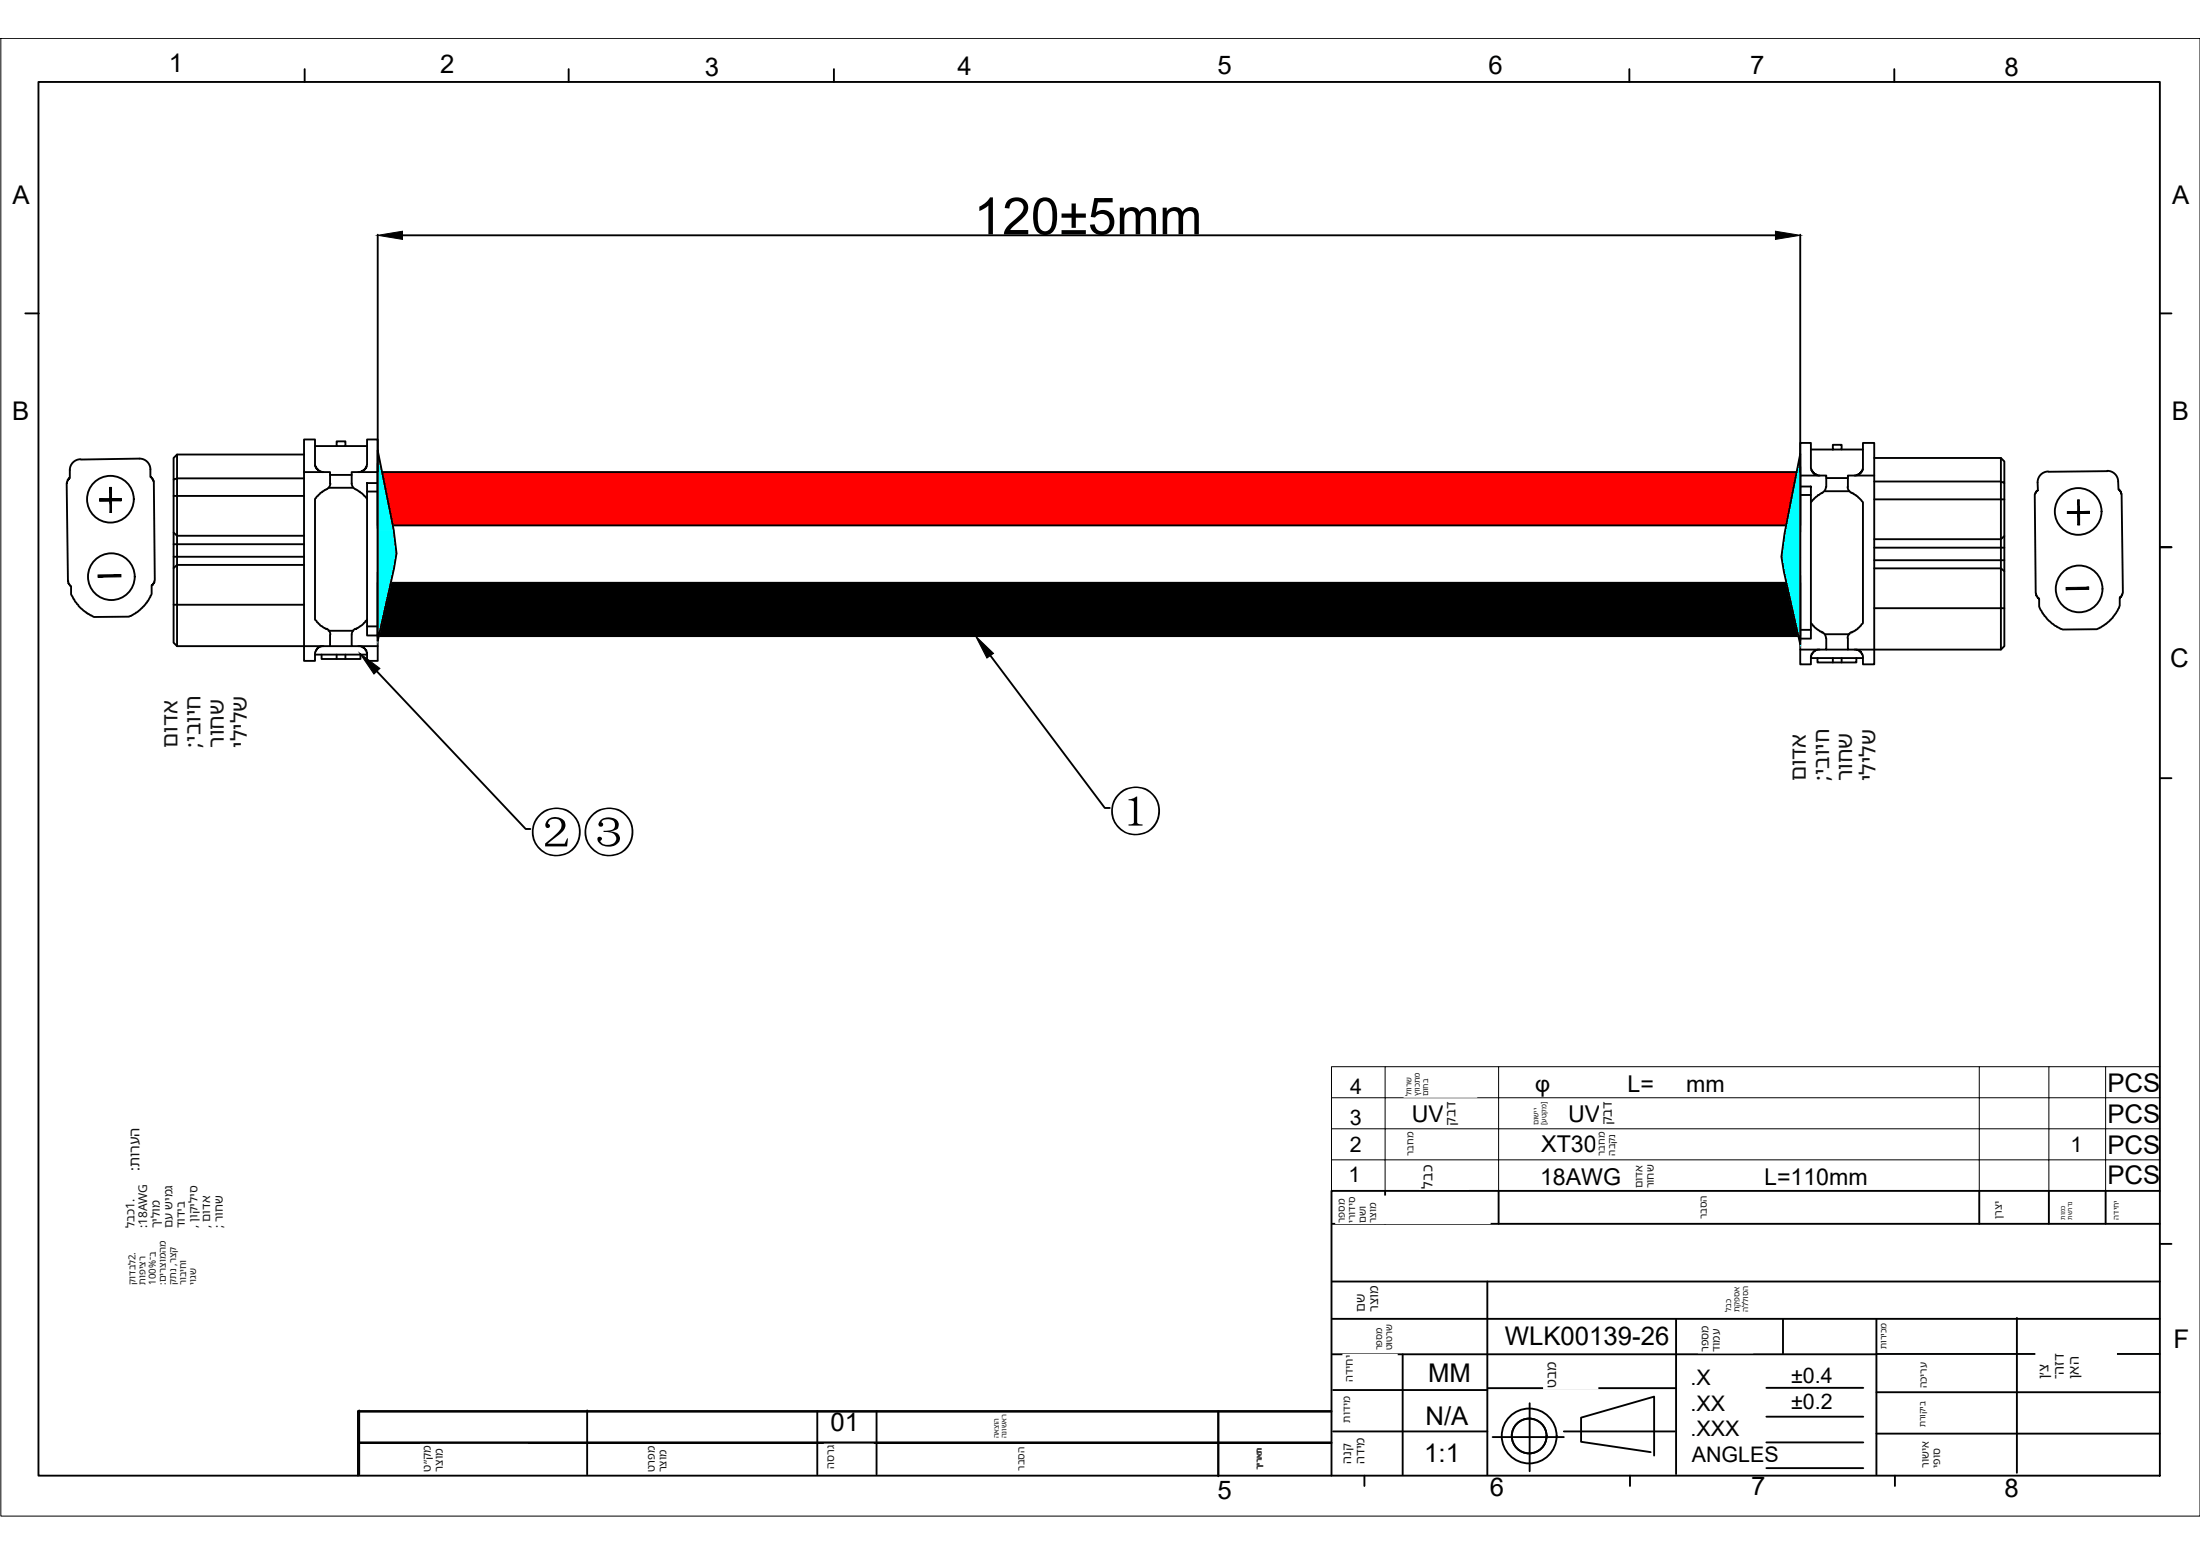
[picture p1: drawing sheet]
<svg xmlns="http://www.w3.org/2000/svg" width="297mm" height="210mm" viewBox="0 0 297 210" stroke-linecap="round" stroke-linejoin="round" font-family="sans-serif">
<!-- layer: 0 -->
<g fill="none" stroke="#000" stroke-width=".25">
<path d="M5.2 11.1h286.4v188.1h-286.4zM41.1 9.3v1.8M76.8 9.3v1.8M112.6 9.3v1.8M220 9.3v1.8M255.8 9.3v1.8M51 31.7v39.6M54.3 31.8h185.4M243.1 31.7v40.1M3.4 42.3h1.8M45.5 59.6h1.1v.6h-1.1zM291.6 42.3h1.6"/>
<path d="M10.9 62a1.46 1.46 0 0 0-1.5 1.5M10.9 62l7.9-.1a1.46 1.46 0 0 1 1.5 1.4v1.1l.3 .2 .2 .4 .1 13.2-.1 .5-.3 .3-.1 1.3-.3 .7-.7 .8-.8 .8-.9 .6h-.3l-4.6 .1-1-.4-1.4-1.4-.8-1.3v-1.1l-.4-.4-.2-13.5 .1-.4 .3-.3v-1.1M23.4 75.2h17.6M23.4 73.5h17.6M23.4 66.9h17.6M23.4 71.9l.5 .4h17.1M23.4 64.7v22.1l.5 .4M23.9 61.4l-.5 .4v2.9l.5-.1v22.6h19.8M41 76.3h-17.1l-.5 .4M41 61.4h-17.1v3.2h17.1M41 63.7h2.7M42.5 60.2h3"/>
<path d="M44.4 65.8h3.3M44.6 65.3v-1.6h-1.3l-.3-.2-.4-.5-.1-3.7h-1.5v29.9h1.5v-.8h7.1M44.6 64.1h2.9M44.6 65.2a1.32 1.32 0 0 1-.8 1l-.5 .3-.8 .9v16.2l.4 .4a1.74 1.74 0 0 0 .9 .8l.3 .1M46.6 60.2h3M47.5 65.2a.91 .91 0 0 0 .5 .9M48 66.1l.9 .5 .7 .8M48.4 63.7h2.6v1.5M49.6 65.2h1.4v20.6h-1.4zM49.6 66.4h1.4M51 63.7v-4.4h-1.4l-.1 3.7-.3 .4-.4 .3h-1.3v1.6M51 63.7h192.1v7.2h-192.1z"/>
<path d="M51 78.7h192.1v7.2h-192.1zM51 60.8l2.2 10.8 .3 3.1-.3 2-2.2 9.8zM51 77.2v8.8M243.1 64.2v-4.4h1.4v3.6l.2 .1v.2l.6 .4 1.3 .1v1.6M243.1 65.7h1.4v20.5h-1.4zM243.1 61.3v25.7l-2.2-9.8-.4-2 .4-3.2zM243.1 77.7v8.8M243.1 66.8h1.4M244.5 60.7h3M245.7 64.2h-2.6v1.5M246.1 66.5l-.6 .3-1 1M246.4 66.3h3.3"/>
<path d="M246.5 65.7a.91 .91 0 0 1-.5 .8M246.6 64.5h2.9M247.5 60h1.2v.7h-1.2zM248.7 60.7h2.8M249.5 65.7a.91 .91 0 0 0 .5 .8M249.5 65.8v-1.6l1.3-.1 .4-.2 .3-.4v-3.7h1.6v29.9h-1.6v-.9h-7M250 66.5l.3 .1 .5 .4 .7 .8v16.3l-.7 .8-.8 .5M250.4 64.2h2.7M253.1 76.7h17.1l.4 .4M253.1 75.6h17.5M253.1 73.9h17.5M253.1 67.4h17.5"/>
<path d="M253.1 61.8h17.1v3.2h-17.1M270.2 61.8l.4 .5v2.9l-.4-.2v22.7h-19.8M270.6 72.4l-.4 .4h-17.1M270.6 65.2v22l-.4 .5M284.5 63.6a1.46 1.46 0 0 1 1.5 1.4v1.1l.3 .2 .2 .4 .1 13.3-.2 .5-.2 .2-.1 1.4-.8 1.3-.9 .8-1.3 .7-4.6 .1-.3-.1-.8-.5-.9-.7-.5-.5-.6-1.1-.1-.2v-1.1l-.2-.2-.2-.5-.2-13.4 .2-.4 .3-.1a2.04 2.04 0 0 1 .5-2.3l.4-.2 .5-.1M284.6 63.6l-8 .1M291.6 73.8h1.6M291.6 73.9h1.6M23.4 81.6h17.6M43.4 88.4v.6h5.3v-.6M44.1 84.9a.91 .91 0 0 1 .5 .8M44.4 85.1h3.3"/>
<path d="M44.6 85.7v1.5h-1.2l-.4 .1-.2 .3-.2 .3-.1 .5M44.6 87.2h2.9M45.5 88.4v.6M46.6 88.4v.6M47.5 85.7v1.5h.9a1.01 1.01 0 0 1 1 .6l.2 .4v1h1.4v-3.4M48 84.9a.91 .91 0 0 0-.5 .8M48.4 87.2h2.6M49.6 83.6l-.7 .8-.9 .5M49.6 84.6h1.4M50.9 90.6l20.1 21.3h.6M133.7 88.5l15.5 20.6h.6M243.1 87.7h2.6"/>
<path d="M243.1 85h1.4M244.5 84.1l.6 .6 1 .7M245.4 88.8v.6h5.2v-.6M246 85.3a.91 .91 0 0 1 .5 .8M246.4 85.6h3.3M246.6 86.2v1.5h-1a.91 .91 0 0 0-.9 .6h-.1l-.1 .3v1.1h-1.4v-3.5M246.6 87.7h2.9M247.5 88.8v.6M248.7 88.8v.6M249.5 86.2v1.5h1.2l.3 .1 .4 .5 .1 .5M250 85.3a.91 .91 0 0 0-.5 .8M253.1 82.1h17.5"/>
<path d="M291.6 105h1.6M179.9 178h111.7M179.9 173h111.7M179.9 165.2h111.7M187 160.8v4.4M200.8 173v26.1M202.3 160.8v4.4M226.3 178v21M240.7 178v4.7M253.4 178v21.1M267.2 160.8v4.4M272.3 177.9v20.9"/>
<path d="M276.6 160.8v4.4M284.3 160.8v4.4M291.6 160.8h-111.8v38.4M291.6 167.9h1.6M48.3 190.5h131.5M48.5 194.7h131.3M48.5 194.8h131.3M48.5 190.4v8.6M79.3 190.4v8.6M110.3 190.5v8.5M118.3 190.5v8.5M164.5 190.5v8.8"/>
<path d="M179.8 190.6h-131.5v8.6M179.9 182.8h73.5M180 187.6h20.8M180 193.2h20.8M184.2 199.2v1.4M189.4 182.8v16.3M200.9 187.4h25.4M201.5 194h9.6M206.5 189.4v9.2M211.1 193.2h15M220.1 199.2v1.4M222.9 196l-9.4-1.4v-3.2l9.8-2.9v8"/>
<path d="M238.5 187.3h13.1M238.5 191.2h13.1M238.5 194.7h13.1M238.5 198.2h13.1M253.4 182.8h38.2M253.4 187.9h38.2M253.4 193.5h38.2M255.8 199.2v1.4M285.3 182.8h.1"/>
<circle cx="14.9" cy="67.4" r="3.2"/>
<circle cx="15" cy="77.8" r="3.2"/>
<circle cx="280.6" cy="69" r="3.2"/>
<circle cx="280.7" cy="79.5" r="3.2"/>
<circle cx="206.5" cy="193.8" r="3.7"/>
<circle cx="206.5" cy="193.8" r="2.35"/>
</g>
<!-- layer: DIM -->
<path d="M.1 5.2h296.9v199.5h-296.9z" fill="none" stroke="#000" stroke-width=".14"/>
<!-- layer: 0 -->
<path d="M187 144h-7.2v4.2M202.3 144h-15.3v4.2h-7.2v4.2M267.2 144h-64.9v4.2h-15.3v4.2h-7.2v4.2M276.6 144h-9.4v4.2h-64.9v4.2h-15.3v4.2h15.3v4.2M284.3 144h-7.7v4.2h-9.4v4.2h-64.9v4.2h64.9v4.2M291.6 144h-7.3v4.2h-7.7v4.2h-9.4v4.2h9.4v4.2M291.6 148.2h-7.3v4.2h-7.7v4.2h7.7v4.2M291.6 152.4h-7.3v4.2h7.3M179.8 160.8v-4.2h7.2v4.2" fill="none" stroke="#000" stroke-width=".14"/>
<g fill="#000" stroke="#000" stroke-width=".14">
<path d="M51 31.8l3.3-.6v1.1zM239.7 31.2l3.4 .6-3.4 .5zM13.4 67.6h1.4zM14.8 67.6h.3v1.5zM14.8 65.8h.3zM15.1 67.4h1.3zM279.1 69.3h1.4zM280.5 69.3h.3v1.5zM280.5 67.5h.2zM280.7 69.1l1.4-.1zM48.6 88.2l2.7 2-.8 .8zM131.7 85.9l2.4 2.3-.8 .6z"/>
<path d="M13.2 77.6h3.1l-3.1 .3zM13.2 77.9h3.1v-.3z"/>
<path d="M13.4 67.6h1.7zM13.4 67.6h1.7z"/>
<path d="M14.8 65.8l.3 1.6v-1.6zM14.8 65.8l.3 1.6h-.3zM14.8 67.4h.3zM14.8 67.4h.3z"/>
<path d="M13.4 67.6h1.7zM13.4 67.6h3z"/>
<path d="M14.8 67.6h.3zM14.8 67.6h.3z"/>
<path d="M14.8 69.1h.3zM14.8 67.6l.3 1.5h-.3z"/>
<path d="M14.8 67.4h1.6zM14.8 67.4h1.6zM14.8 67.4h1.6zM13.4 67.4h3z"/>
<path d="M13.4 67.4l3 .2v-.2zM13.4 67.4l3 .2h-3z"/>
<path d="M51 78.7l192.1 7.2v-7.2zM51 78.7l192.1 7.2h-192.1z"/>
<path d="M279 79.3h3l-3 .3zM279 79.6h3v-.3z"/>
<path d="M279.1 69.3h1.7zM279.1 69.3h1.7z"/>
<path d="M280.5 69.3h.3zM280.5 69.3h.3z"/>
<path d="M280.5 67.5l.2 1.5v-1.5zM280.5 67.5l.2 1.5h-.2z"/>
<path d="M280.5 69l.2 .1zM280.5 69l.2 .1z"/>
<path d="M279.1 69.3h1.7zM279.1 69.3h3z"/>
<path d="M280.5 70.8h.3zM280.5 69.3l.3 1.5h-.3z"/>
<path d="M280.5 69.1h1.6zM280.5 69.1h1.6zM280.5 69.1h1.6zM279.1 69.1h3z"/>
<path d="M279.1 69.1l3 .2v-.2zM279.1 69.1l3 .2h-3z"/>
</g>
<path d="M51 63.7l192.1 7.2v-7.2zM51 63.7l192.1 7.2h-192.1z" fill="#f00" stroke="#f00" stroke-width=".14"/>
<g fill="#0ff" stroke="#0ff" stroke-width=".14">
<path d="M51 60.8l2.2 10.8h-2.2z"/>
<path d="M51 74.7h2.5l-.3 2z"/>
<path d="M243.1 61.3v10.7h-2.2z"/>
<path d="M240.5 75.2h2.6v2z"/>
<path d="M51 71.6l2.5 3.1-.3-3.1zM51 71.6l2.5 3.1h-2.5z"/>
<path d="M51 74.7v2h2.2zM51 76.7h2.2l-2.2 9.8z"/>
<path d="M240.9 72l2.2 3.2v-3.2zM240.9 72l2.2 3.2h-2.6z"/>
<path d="M240.5 75.2l.4 2h2.2zM240.9 77.2h2.2v9.8z"/>
</g>
<g fill="#fff" stroke="#fff" stroke-width=".35">
<path d="M180.5 161.6h20.6v3.5h-20.6z"/>
<path d="M278.1 162.2h5v2.5h-5z"/>
<path d="M285.2 162.1h5.1v2.5h-5.1z"/>
<path d="M182.8 173.5h14.2v3.5h-14.2z"/>
<path d="M185.6 178.7h7.1v3.6h-7.1z"/>
<path d="M181.4 182.9h7.1v3.6h-7.1z"/>
<path d="M181.1 188.5h7.1v3.5h-7.1z"/>
<path d="M181 194h7.2v3.6h-7.2z"/>
<path d="M208.5 183.8h7.1v3.6h-7.1z"/>
<path d="M229.4 179h7.1v3.5h-7.1z"/>
<path d="M253.7 178.6h12.5v3.5h-12.5z"/>
<path d="M259 189.1h7.1v3.6h-7.1z"/>
<path d="M259.2 194.6h7.1v3.5h-7.1z"/>
<path d="M259 183.9h7.1v3.5h-7.1z"/>
<path d="M269.1 162.1h6.2v2.5h-6.2z"/>
<path d="M169.4 195.5h6v2.9h-6z"/>
<path d="M275 182.6h10.7v3.6h-10.7z"/>
<path d="M56.9 195.1h14.2v3.5h-14.2z"/>
<path d="M111.4 195h6.4v3.2h-6.4z"/>
<path d="M137.2 195.3h6.4v3.2h-6.4z"/>
<path d="M169.4 195.4h6v2.9h-6z"/>
<path d="M134 190.9h12.8v3.2h-12.8z"/>
<path d="M87.2 195.2h14.2v3.6h-14.2z"/>
<path d="M229.3 161.3h6.4v3.2h-6.4z"/>
<path d="M191.8 157.2h6.4v3.2h-6.4z"/>
<path d="M189.8 152.8h9.6v3.2h-9.6z"/>
<path d="M220.6 157.2h17.6v3.2h-17.6z"/>
<path d="M215.6 152.8h6.4v3.2h-6.4z"/>
<path d="M195 148.7h3.2v3.2h-3.2z"/>
<path d="M206.9 148.7h4.8v3.2h-4.8z"/>
<path d="M216.1 148.7h3.2v3.2h-3.2z"/>
<path d="M232.8 173.6h17.8v3.5h-17.8z"/>
<path d="M17.2 152.2h17.8v5.9h-17.8z"/>
<path d="M16.8 159.9h100.8v5.9h-100.8z"/>
<path d="M17.2 167.5h124.5v5.9h-124.5z"/>
<path d="M241.4 98.3h28.4v7.2h-28.4z"/>
<path d="M21.5 93.8h28.4v7.1h-28.4z"/>
<path d="M189.7 144.8h9.6v3.2h-9.6z"/>
</g>
<g font-size="7.1">
<text x="149.8" y="112">①</text>
<text x="71.6" y="114.9">②③</text>
</g>
<text font-size="6.9" x="131.5" y="31.6">120±5mm</text>
<g font-size="3.5">
<text x="22.8" y="9.7">1</text>
<text x="59.4" y="9.8">2</text>
<text x="95.2" y="10.3">3</text>
<text x="129.3" y="10.1">4</text>
<text x="164.4" y="10">5</text>
<text x="201" y="10">6</text>
<text x="236.3" y="10">7</text>
<text x="270.6" y="10.2">8</text>
<text x="1.7" y="27.6">A</text>
<text x="293.3" y="27.6">A</text>
<text x="1.6" y="56.7">B</text>
<text x="293.2" y="56.7">B</text>
<text x="293" y="90.1">C</text>
<text x="284.6" y="147.5">PCS</text>
<text x="284.6" y="151.7">PCS</text>
<text x="284.6" y="155.8">PCS</text>
<text x="284.6" y="159.8">PCS</text>
<text x="203.2" y="181.6">WLK00139-26</text>
<text x="293.4" y="182">F</text>
<text x="192.8" y="186.6">MM</text>
<text x="112.1" y="193.2">01</text>
<text x="192.3" y="197.3">1:1</text>
<text x="192.5" y="192.3">N/A</text>
<text x="164.4" y="202.4">5</text>
<text x="201.2" y="202">6</text>
<text x="236.5" y="201.8">7</text>
<text x="270.6" y="202.1">8</text>
</g>
<g font-size="3.1">
<text x="207.3" y="147.4">φ</text>
<text x="219.7" y="147.4">L=</text>
<text x="227.7" y="147.4">mm</text>
<text x="190.6" y="151.5">UV</text>
<text x="208.1" y="155.5">XT30</text>
<text x="211.7" y="151.4">UV</text>
<text x="207.9" y="159.9">18AWG</text>
<text x="238.2" y="159.9">L=110mm</text>
</g>
<g font-size="3" fill="#111">
<text x="23.9" y="100.9" transform="rotate(-90 23.9 100.9)">םודא</text>
<text x="27.1" y="100.9" transform="rotate(-90 27.1 100.9)">;</text>
<text x="27.1" y="100.1" transform="rotate(-90 27.1 100.1)">יבויח</text>
<text x="30.2" y="100.9" transform="rotate(-90 30.2 100.9)">רוחש</text>
<text x="33.3" y="100.9" transform="rotate(-90 33.3 100.9)">ילילש</text>
<text x="243.8" y="105.5" transform="rotate(-90 243.8 105.5)">םודא</text>
<text x="247" y="105.5" transform="rotate(-90 247 105.5)">;</text>
<text x="247" y="104.7" transform="rotate(-90 247 104.7)">יבויח</text>
<text x="250.1" y="105.5" transform="rotate(-90 250.1 105.5)">רוחש</text>
<text x="253.2" y="105.5" transform="rotate(-90 253.2 105.5)">ילילש</text>
</g>
<g font-size="2.9">
<text x="182.3" y="147.7">4</text>
<text x="182.2" y="151.9">3</text>
<text x="182.3" y="155.5">2</text>
<text x="279.6" y="155.5">1</text>
<text x="182.1" y="159.6">1</text>
<text x="228.2" y="187">.X</text>
<text x="228.2" y="190.4">.XX</text>
<text x="241.8" y="186.7">±0.4</text>
<text x="241.8" y="190.2">±0.2</text>
<text x="228.2" y="193.9">.XXX</text>
<text x="228.4" y="197.4">ANGLES</text>
</g>
<g font-size="2" fill="#111">
<text x="18.8" y="158.1" transform="rotate(-90 18.8 158.1)">:</text>
<text x="18.8" y="157.6" transform="rotate(-90 18.8 157.6)">תורעה</text>
<text x="193.4" y="160.4" transform="rotate(-90 193.4 160.4)">לבכ</text>
<text x="276.6" y="186.2" transform="rotate(-90 276.6 186.2)">ן׳צ</text>
<text x="278.6" y="186.2" transform="rotate(-90 278.6 186.2)">־הזד</text>
<text x="280.7" y="186.2" transform="rotate(-90 280.7 186.2)">ןאה</text>
</g>
<g font-size="1.9" fill="#111">
<text x="196.5" y="151.9" transform="rotate(-90 196.5 151.9)">קבד</text>
<text x="217.6" y="151.9" transform="rotate(-90 217.6 151.9)">קבד</text>
<text x="210.1" y="187.4" transform="rotate(-90 210.1 187.4)">טבמ</text>
</g>
<g font-size="1.7" fill="#111">
<text x="184.3" y="177" transform="rotate(-90 184.3 177)">םש</text>
<text x="186.1" y="177" transform="rotate(-90 186.1 177)">רצומ</text>
<text x="182.4" y="197.6" transform="rotate(-90 182.4 197.6)">הנק</text>
<text x="184.2" y="197.6" transform="rotate(-90 184.2 197.6)">הדימ</text>
</g>
<g font-size="1.6" fill="#111">
<text x="18.2" y="165.8" transform="rotate(-90 18.2 165.8)">לבכ1.</text>
<text x="19.9" y="165.8" transform="rotate(-90 19.9 165.8)">:18AWG</text>
<text x="21.6" y="165.8" transform="rotate(-90 21.6 165.8)">ךילומ</text>
<text x="23.3" y="165.8" transform="rotate(-90 23.3 165.8)">םע שימג</text>
<text x="25" y="165.8" transform="rotate(-90 25 165.8)">דודיב</text>
<text x="26.7" y="165.8" transform="rotate(-90 26.7 165.8)">,</text>
<text x="26.7" y="164.9" transform="rotate(-90 26.7 164.9)">ןוקיליס</text>
<text x="28.4" y="165.8" transform="rotate(-90 28.4 165.8)">,</text>
<text x="28.4" y="164.9" transform="rotate(-90 28.4 164.9)">םודא</text>
<text x="30.1" y="165.8" transform="rotate(-90 30.1 165.8)">;</text>
<text x="30.1" y="164.9" transform="rotate(-90 30.1 164.9)">רוחש</text>
<text x="58.2" y="198.6" transform="rotate(-90 58.2 198.6)">ט״קמ</text>
<text x="59.8" y="198.6" transform="rotate(-90 59.8 198.6)">רצומ</text>
</g>
<g font-size="1.5" fill="#111">
<text x="221.8" y="160.4" transform="rotate(-90 221.8 160.4)">םודא</text>
<text x="223.3" y="160.4" transform="rotate(-90 223.3 160.4)">רוחש</text>
<text x="270.3" y="164.6" transform="rotate(-90 270.3 164.6)">ןרצי</text>
<text x="230.7" y="182.5" transform="rotate(-90 230.7 182.5)">רפסמ</text>
<text x="232.2" y="182.5" transform="rotate(-90 232.2 182.5)">דומע</text>
<text x="182.7" y="186.5" transform="rotate(-90 182.7 186.5)">הדיחי</text>
<text x="88.4" y="198.8" transform="rotate(-90 88.4 198.8)">טרפמ</text>
<text x="90" y="198.8" transform="rotate(-90 90 198.8)">רצומ</text>
<text x="112.6" y="198.2" transform="rotate(-90 112.6 198.2)">הסרג</text>
<text x="260.4" y="198.1" transform="rotate(-90 260.4 198.1)">רושיא</text>
<text x="262" y="198.1" transform="rotate(-90 262 198.1)">יפוס</text>
</g>
<g font-size="1.4" fill="#111">
<text x="181.6" y="165.1" transform="rotate(-90 181.6 165.1)">רפסמ</text>
<text x="183" y="165.1" transform="rotate(-90 183 165.1)">ירודיס</text>
<text x="184.4" y="165.1" transform="rotate(-90 184.4 165.1)">םשו</text>
<text x="185.8" y="165.1" transform="rotate(-90 185.8 165.1)">רצומ</text>
<text x="230.4" y="164.5" transform="rotate(-90 230.4 164.5)">רבסה</text>
<text x="260.2" y="187.4" transform="rotate(-90 260.2 187.4)">הכירע</text>
<text x="182.3" y="192" transform="rotate(-90 182.3 192)">תודימ</text>
<text x="138.3" y="198.5" transform="rotate(-90 138.3 198.5)">רבסה</text>
</g>
<g font-size="1.3" fill="#111">
<text x="190.9" y="156" transform="rotate(-90 190.9 156)">רבחמ</text>
<text x="216.7" y="156" transform="rotate(-90 216.7 156)">רבחמ</text>
<text x="218.1" y="156" transform="rotate(-90 218.1 156)">הבקנ</text>
<text x="18.3" y="173.4" transform="rotate(-90 18.3 173.4)">קודבל2.</text>
<text x="19.7" y="173.4" transform="rotate(-90 19.7 173.4)">תופיצר</text>
<text x="21" y="173.4" transform="rotate(-90 21 173.4)">100%־ב</text>
<text x="22.4" y="173.4" transform="rotate(-90 22.4 173.4)">:</text>
<text x="22.4" y="173.1" transform="rotate(-90 22.4 173.1)">םירצומהמ</text>
<text x="23.8" y="173.4" transform="rotate(-90 23.8 173.4)">קתנ ,רצק</text>
<text x="25.1" y="173.4" transform="rotate(-90 25.1 173.4)">רוביחו</text>
<text x="26.5" y="173.4" transform="rotate(-90 26.5 173.4)">יוגש</text>
<text x="186.6" y="182.3" transform="rotate(-90 186.6 182.3)">רפסמ</text>
<text x="188" y="182.3" transform="rotate(-90 188 182.3)">טוטרש</text>
</g>
<g font-size="1.2" fill="#111">
<text x="254.7" y="182.1" transform="rotate(-90 254.7 182.1)">תוריכמ</text>
<text x="260" y="192.7" transform="rotate(-90 260 192.7)">תרוקיב</text>
</g>
<g font-size="1.1" fill="#111">
<text x="190.6" y="148" transform="rotate(-90 190.6 148)">לוורש</text>
<text x="191.7" y="148" transform="rotate(-90 191.7 148)">ץווכתמ</text>
<text x="192.8" y="148" transform="rotate(-90 192.8 148)">םוחב</text>
<text x="286.1" y="164.6" transform="rotate(-90 286.1 164.6)">הדיחי</text>
<text x="233.7" y="177.1" transform="rotate(-90 233.7 177.1)">לבכ</text>
<text x="234.9" y="177.1" transform="rotate(-90 234.9 177.1)">תקפסא</text>
<text x="236" y="177.1" transform="rotate(-90 236 177.1)">הללוסה</text>
<text x="170.4" y="198.4" transform="rotate(-90 170.4 198.4)">ךיראת</text>
</g>
<g font-size="1" fill="#111">
<text x="207.7" y="151.9" transform="rotate(-90 207.7 151.9)">םושיי</text>
<text x="208.8" y="151.9" transform="rotate(-90 208.8 151.9)">[עטקמ[</text>
<text x="134.8" y="194.1" transform="rotate(-90 134.8 194.1)">האצוה</text>
<text x="135.9" y="194.1" transform="rotate(-90 135.9 194.1)">הנושאר</text>
</g>
<g font-size=".9" fill="#111">
<text x="278.8" y="164.7" transform="rotate(-90 278.8 164.7)">תומכ</text>
<text x="279.8" y="164.7" transform="rotate(-90 279.8 164.7)">תשרדנ</text>
</g>
</svg>
